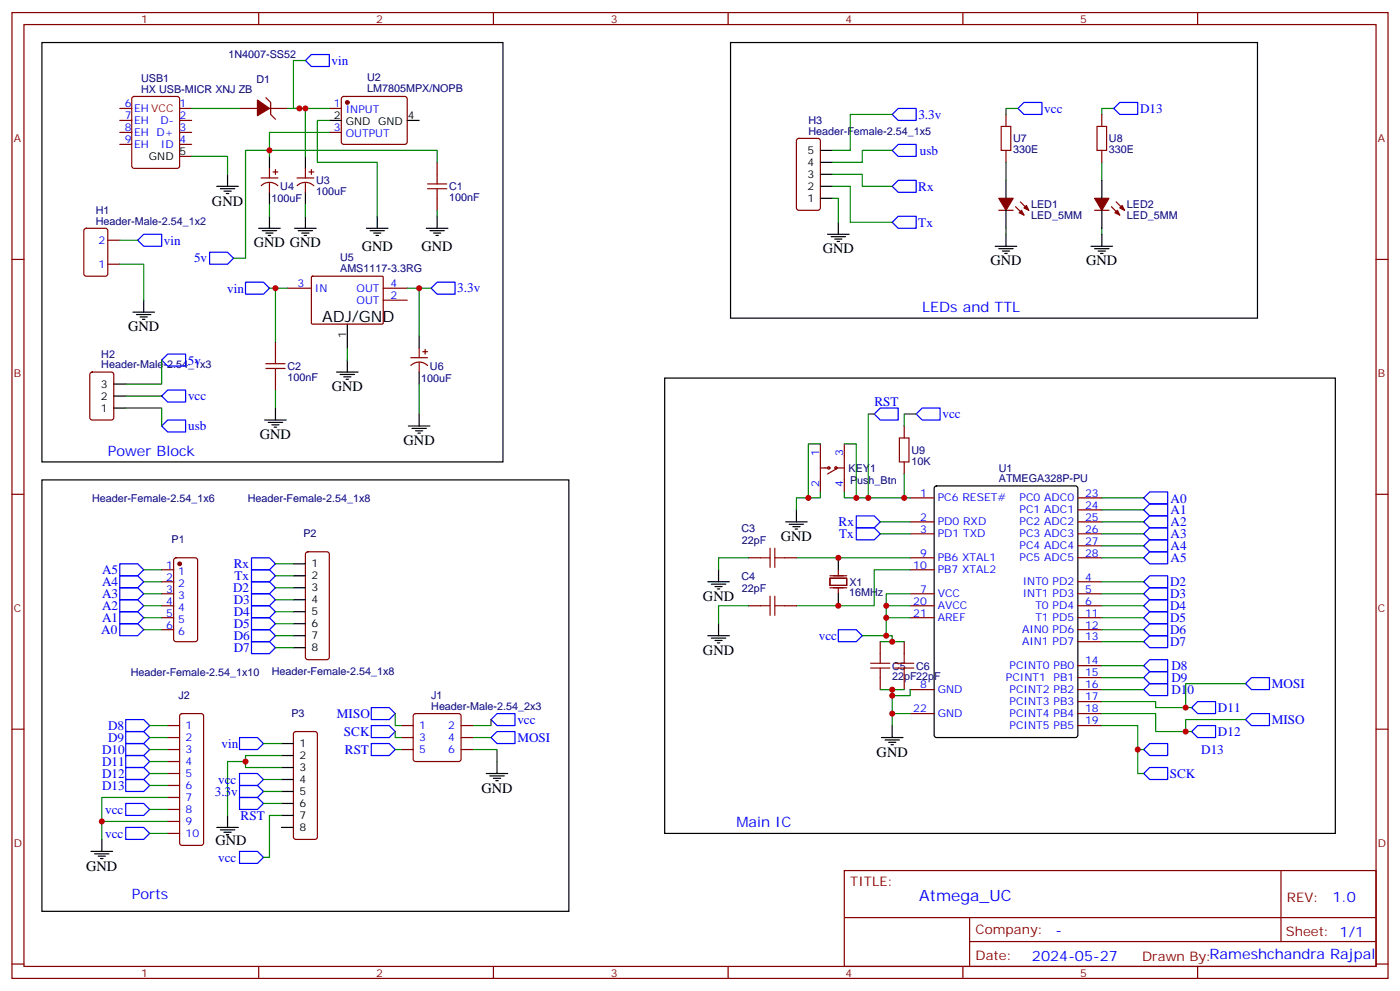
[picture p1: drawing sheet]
<svg xmlns="http://www.w3.org/2000/svg" width="412mm" height="292mm" viewBox="0 0 412 292" stroke-linecap="round" stroke-linejoin="round" font-family="sans-serif">
<g fill="none" stroke="#870000" stroke-width=".35">
<path d="M3.5 3.7h405.4v284.3h-405.4zM7.1 7.2h398.2v277.3h-398.2zM76.2 3.7v3.5M145.3 3.7v3.5M214.5 3.7v3.5M283.6 3.7v3.5M352.8 3.7v3.5M35.3 31.9h3.5M35.3 35.5h3.5M35.3 39h3.5M39 28.6l.5-.2h12.7l.7 .4v20.1l-.4 .6-13 .1-.6-.5-.1-20zM52.9 31.9h3.5"/>
<path d="M52.9 35.5h3.5M52.9 39h3.5M70.6 31.9h5.2M78.3 28.8l1.4 1.4v3.5l1.4 1.4M79.4 31.9h5.3M97 31.9h3.5M97 39h3.5M100.8 28.6l.4-.2h18l.5 .2 .2 .5v13l-.7 .4-18.2-.1-.5-.6v-12.7zM296.3 33.7v3.5M324.6 33.7v3.5M35.3 42.5h3.5M52.9 42.5h3.5"/>
<path d="M52.9 46h3.5M76.9 52.4h4.9M76.9 54.7a3.5 3.5 0 0 1 5 0M79.4 49.6v2.8M79.4 53.8v2.8M80.4 50.6h1.4M81.1 49.9v1.4M87.5 52.4h4.9M87.5 54.7a3.5 3.5 0 0 1 4.9 0M90 49.6v2.8M90 53.8v2.8M91 50.6h1.4"/>
<path d="M91.7 49.9v1.4M128.8 47.8v3.5M128.8 58.4v3.5M234.8 41l.5-.3h5.6l.7 .5 .1 20-.5 .7h-5.9l-.6-.4-.1-20zM296.3 44.3v3.5M300.6 59.4l2.4 2.5M324.6 44.3v3.5M328.8 59.4l2.5 2.5M3.5 76.4h3.6M24.9 67.4l.5-.2h5.6l.7 .4v13l-.4 .7h-5.9l-.7-.4v-13zM31.7 77.8h3.6M31.7 70.7h3.6"/>
<path d="M294.2 61.9h4.2M299.2 60.9l2.4 2.4M322.4 61.9h4.3M327.4 60.9l2.4 2.4M405.3 76.4h3.6M84.7 84.8h7M91.8 81.5l.3-.2 20.6 .1 .2 .3-.1 13.6-.3 .1h-20.6l-.2-.3zM112.9 88.4h7M112.9 84.8h7M26.7 109.7l.5-.2h5.6l.7 .5v12.9l-.4 .7h-5.9l-.7-.4v-13zM81.1 100.7v3.5M81.1 111.3v3.5"/>
<path d="M121 105.3h4.9M121 107.6a3.5 3.5 0 0 1 5 0M123.5 102.5v2.8M123.5 106.7v2.8M124.5 103.5h1.4M125.2 102.8v1.4M241.7 130.7v14.1M241.7 137.8h2.4M246.2 138.1l-2.4 1.4M246.2 137.8h2.5M248.7 130.7v14.1M266.3 125.4v3.5"/>
<path d="M266.3 136v3.5M3.5 145.5h3.6M268.1 146.6h7.1M268.1 153.6h7.1M268.1 157.2h7.1M317.5 146.6h7.1M317.5 153.6h7.1M317.5 157.2h7.1M317.5 150.1h7.1M405.3 145.5h3.6M47.6 171.3h3.6M47.6 174.8h3.6"/>
<path d="M47.6 178.3h3.6M47.6 167.7h3.6M51.4 164.4l.5-.2h5.6l.7 .4v23.6l-.5 .7h-5.8l-.7-.4v-23.6zM90.2 162.7l.5-.2h5.6l.5 .2 .2 .5v30.3l-.2 .5-.5 .2h-5.6l-.5-.2-.2-.5v-30.3zM220.5 178.3h3.5M220.5 164.2h3.5M231.1 178.3h3.5M231.1 164.2h3.5M244.5 170.2h4.9v2.1h-4.9zM244.5 169.5h4.9M244.5 173h4.9M246.9 167.7v1.8"/>
<path d="M246.9 173v1.8M268.1 174.8h7.1M268.1 178.3h7.1M268.1 164.2h7.1M268.1 167.7h7.1M317.5 171.3h7.1M317.5 174.8h7.1M317.5 178.3h7.1M317.5 164.2h7.1M317.5 160.7h7.1M47.6 181.9h3.6M47.6 185.4h3.6"/>
<path d="M259.3 188.9v3.5M259.3 199.5v3.5M266.3 188.9v3.5M266.3 199.5v3.5M268.1 181.9h7.1M317.5 181.9h7.1M317.5 185.4h7.1M317.5 188.9h7.1M317.5 196h7.1M317.5 199.5h7.1M3.5 214.7h3.6M49.4 213.6h3.5"/>
<path d="M49.4 217.1h3.5M53.2 210.3l.4-.2h5.7l.5 .2 .2 .5v37.4l-.3 .5-.4 .2h-5.7l-.5-.2-.2-.5v-37.4zM86.7 215.6l.4-.2h5.7l.5 .2 .2 .5v30.3l-.2 .5-.5 .2h-5.7l-.5-.2-.2-.5v-30.3zM118.2 213.6h3.5M118.2 217.1h3.5M121.9 210.3l.5-.2h12.7l.5 .2 .2 .5v12.7l-.2 .5-.5 .2h-12.7l-.5-.2-.2-.5v-12.7zM135.8 213.6h3.5M135.8 217.1h3.5M268.1 203h7.1M268.1 210.1h7.1M317.5 203h7.1M317.5 206.6h7.1"/>
<path d="M317.5 210.1h7.1M317.5 213.6h7.1M405.3 214.7h3.6M49.4 220.7h3.5M49.4 224.2h3.5M49.4 227.7h3.5M49.4 231.2h3.5M49.4 234.8h3.5M49.4 238.3h3.5M118.2 220.7h3.5M135.8 220.7h3.5M49.4 241.8h3.5"/>
<path d="M49.4 245.4h3.5M248.7 256.3h156.6v28.2h-156.6zM377.3 256.3v20.9M248.7 270.1h156.5M285.6 277.2h119.6M285.6 270.1v14.2M3.5 283.8h3.6M76.2 284.5v3.5M145.3 284.5v3.5M214.5 284.5v3.5M283.6 284.5v3.5M352.8 284.5v3.5"/>
<path d="M405.3 283.8h3.6"/>
<circle cx="244.1" cy="137.8" r=".35"/>
<circle cx="246.2" cy="137.8" r=".35"/>
</g>
<g fill="none" stroke="#000" stroke-width=".35">
<path d="M12.3 12.5h135.9v123.5h-135.9zM215.2 12.5h155.2v81.2h-155.2zM97 35.5h3.5M119.9 35.5h3.6M63.9 54.9h6.3M64.9 55.6h4.2M66 56.3h2.1M66.7 57h.7M67 51.3v3.6M79.4 46v3.6M79.4 56.6v3.5M90 46v3.6"/>
<path d="M90 56.6v3.5M241.7 54.9h3.5M241.7 58.4h3.5M241.7 51.3h3.5M241.7 47.8h3.5M241.7 44.3h3.5M296.3 53.1v5.3M324.6 53.1v5.3M76.2 67.2h6.3M77.3 67.9h4.2M78.3 68.6h2.1M79 69.3h.7"/>
<path d="M79.4 63.7v3.5M86.8 67.2h6.3M87.8 67.9h4.3M88.9 68.6h2.1M89.6 69.3h.7M90 63.7v3.5M107.9 67.2h6.4M109 67.9h4.2M110.1 68.6h2.1M110.8 69.3h.7M111.1 63.7v3.5M125.6 67.2h6.3"/>
<path d="M126.6 67.9h4.3M127.7 68.6h2.1M128.4 69.3h.7M128.8 63.7v3.5M243.8 69h6.3M244.8 69.7h4.3M245.9 70.4h2.1M246.6 71.1h.7M246.9 65.4v3.6M293.2 72.5h6.3M294.2 73.2h4.2M295.3 73.9h2.1"/>
<path d="M296 74.6h.7M296.3 61.9v5.3M296.3 69v3.5M321.4 72.5h6.3M322.4 73.2h4.3M323.5 73.9h2.1M324.2 74.6h.7M324.6 61.9v5.3M324.6 69v3.5M39.2 91.9h6.3M40.2 92.6h4.2M41.3 93.3h2.1"/>
<path d="M42 94h.7M42.3 88.4v3.5M102.3 95.4v7.1M123.5 99v3.5M33.5 113.1h3.5M33.5 116.6h3.5M99.1 109.5h6.4M100.2 110.2h4.2M101.2 110.9h2.2M102 111.7h.7M102.3 106v3.5M123.5 109.5v3.6"/>
<path d="M195.8 111.3h197.5v134.1h-197.5zM33.5 120.1h3.5M78 123.6h6.3M79 124.4h4.3M80.1 125.1h2.1M80.8 125.8h.7M81.1 120.1v3.5M120.3 125.4h6.3M121.4 126.1h4.2M122.4 126.8h2.1M123.1 127.5h.7M123.5 121.9v3.5"/>
<path d="M12.3 141.3h155.3v127h-155.3zM231.4 153.6h6.4M232.5 154.3h4.2M233.5 155h2.2M234.2 155.8h.7M234.6 150.1v3.5M275.4 143.3l.5-.2h40.9l.6 .4 .1 72.9-.5 .7h-41.1l-.7-.4v-72.9zM86.4 166h3.6M86.4 169.5h3.6M86.4 173h3.6M86.4 176.6h3.6M208.5 171.3h6.3"/>
<path d="M209.5 172h4.3M210.6 172.7h2.1M211.3 173.4h.7M211.7 167.7v3.6M246.9 164.2v3.5M246.9 174.8v3.5M86.4 187.1h3.6M86.4 180.1h3.6M86.4 183.6h3.6M86.4 190.7h3.6M208.5 187.1h6.3M209.5 187.9h4.3"/>
<path d="M210.6 188.6h2.1M211.3 189.3h.7M211.7 183.6v3.5M82.9 218.9h3.5M259.6 217.1h6.4M260.7 217.8h4.2M261.8 218.5h2.1M262.5 219.3h.7M262.8 213.6v3.5M82.9 222.4h3.5M82.9 226h3.5M82.9 229.5h3.5"/>
<path d="M82.9 233h3.5M82.9 236.5h3.5M143.2 227.7h6.4M144.3 228.4h4.2M145.3 229.1h2.2M146 229.8h.8M146.4 224.2v3.5M26.8 250.6h6.4M27.9 251.4h4.2M28.9 252.1h2.1M29.6 252.8h.7M30 247.1v3.5"/>
<path d="M63.9 243.6h6.3M64.9 244.3h4.2M66 245h2.1M66.7 245.7h.7M67 240.1v3.5M82.9 240.1h3.5M82.9 243.6h3.5"/>
</g>
<g fill="#870000" stroke="#870000" stroke-width=".35">
<path d="M75.8 29.5l3.6 2.4-3.6 2.1z"/>
<path d="M302.3 60.5l.7 1.4-1.4-.7z"/>
<path d="M300.2 62.6l.7-.7 .7 1.4z"/>
<path d="M294.2 58.4h4.2l-2.1 3.5z"/>
<path d="M329.8 61.2l.8-.7 .7 1.4z"/>
<path d="M328.4 62.6l.7-.7 .7 1.4z"/>
<path d="M322.4 58.4h4.3l-2.1 3.5z"/>
<circle cx="102.3" cy="30.2" r=".53"/>
<circle cx="52.9" cy="166" r=".53"/>
</g>
<g fill="none" stroke="#008700" stroke-width=".35">
<path d="M90 17.8h-3.6v14.1h1.8M56.4 31.9h14.2M84.7 31.9h12.3M90 31.9v14.1M97 35.5h-3.5v12.3h17.6v15.9M97 39h-17.6v7M262.8 33.7h-12.3v10.6h-5.3M299.9 31.9h-3.6v1.8M328.1 31.9h-3.5v1.8M56.4 46h10.6v5.3M128.8 47.8v-3.5h-56.5v31.7h-3.5M245.2 51.3h8.8v3.6h8.8"/>
<path d="M245.2 54.9h5.3v10.5h12.3M245.2 58.4h1.7v7M262.8 44.3h-8.8v3.5h-8.8M296.3 47.8v5.3M324.6 47.8v5.3M35.3 77.8h7v10.6M35.3 70.7h5.3M79.4 60.1v3.6M90 60.1v3.6M128.8 61.9v1.8M296.3 67.2v1.8M324.6 67.2v1.8"/>
<path d="M79.4 84.8h5.3M81.1 84.8v15.9M119.9 84.8h7.1M123.5 84.8v14.2M37 116.6h10.6M47.6 106v7.1h-10.6M81.1 114.8v5.3M102.3 102.5v3.5M123.5 113.1v8.8M37 120.1h10.6v5.3M241.7 130.7h-3.6v15.9M248.7 130.7h3.5v15.9"/>
<path d="M257.5 121.9h-1.7v24.7M266.3 139.5v7.1M269.9 121.9h-3.6v3.5M241.7 144.8v1.8h-7.1v3.5M248.7 144.8v1.8h19.4M259.3 153.6h8.8M259.3 157.2h8.8M324.6 146.6h12.3M324.6 150.1h12.3M324.6 153.6h12.3M324.6 157.2h12.3M42.3 171.3h5.3"/>
<path d="M42.3 174.8h5.3M42.3 178.3h5.3M42.3 167.7h5.3M81.1 166h5.3M81.1 169.5h5.3M81.1 173h5.3M81.1 176.6h5.3M220.5 164.2h-8.8v3.5M220.5 178.3h-8.8v5.3M234.6 164.2h33.5M261.1 178.3h7M268.1 167.7h-10.6v10.6h-22.9"/>
<path d="M268.1 174.8h-7v12.3h-7.1M324.6 160.7h12.3M324.6 164.2h12.3M324.6 171.3h12.3M324.6 174.8h12.3M324.6 178.3h12.3M42.3 181.9h5.3M42.3 185.4h5.3M81.1 180.1h5.3M81.1 183.6h5.3M81.1 187.1h5.3M81.1 190.7h5.3"/>
<path d="M259.3 188.9h7M261.1 187.1h1.7v1.8M261.1 181.9h7M324.6 181.9h12.3M324.6 185.4h12.3M324.6 188.9h12.3M324.6 196h12.3M324.6 199.5h12.3M44.1 217.1h5.3M44.1 213.6h5.3M77.6 218.9h5.3M116.4 210.1v3.5h1.8"/>
<path d="M116.4 215.4v1.7h1.8M139.3 217.1h5.3M144.6 211.8v1.8h-5.3M259.3 203h7M262.8 203v1.8h5.3v-1.8M262.8 204.8v5.3h5.3M262.8 210.1v3.5M324.6 206.6h15.8v1.7h10.6M324.6 210.1h15.8v5.3h10.6M324.6 213.6h10.5v7.1h1.8M324.6 203h12.3M366.9 201.3h-17.7v7"/>
<path d="M366.9 211.8h-17.7v3.6M44.1 220.7h5.3M44.1 224.2h5.3M44.1 227.7h5.3M44.1 231.2h5.3M44.1 238.3h5.3M49.4 234.8h-19.4v7h19.4M72.3 224.2h-5.3v15.9M77.6 229.5h5.3M77.6 233h5.3M77.6 236.5h5.3M82.9 222.4h-10.6v3.6h10.6"/>
<path d="M116.4 220.7h1.8M139.3 220.7h7.1v3.5M335.1 220.7v7h1.8M30 241.8v5.3M44.1 245.4h5.3M82.9 240.1h-3.5v12.3h-1.8"/>
</g>
<g fill="none" stroke="#a10000" stroke-width=".35">
<path d="M294.9 37.2h2.8v7.1h-2.8zM323.1 37.2h2.9v7.1h-2.9zM125.9 55.6h5.7M125.9 54.2h5.7M128.8 51.3v2.9M128.8 55.6v2.8M78.3 108.5h5.7M78.3 107.1h5.7M81.1 104.2v2.9M81.1 108.5v2.8M264.9 128.9h2.9v7.1h-2.9zM224 164.2h2.8"/>
<path d="M224 178.3h2.8M226.8 161.4v5.6M226.8 175.5v5.7M228.2 161.4v5.6M228.2 175.5v5.7M228.2 164.2h2.9M228.2 178.3h2.9M256.5 195.3h5.6M256.5 196.7h5.6M259.3 192.4v2.9M259.3 196.7v2.8M263.5 195.3h5.7"/>
<path d="M263.5 196.7h5.7M266.3 192.4v2.9M266.3 196.7v2.8"/>
</g>
<g fill="none" stroke="#00f" stroke-width=".35">
<path d="M91.7 16.1h5.3v3.5h-5.3l-1.7-1.8zM262.8 33.7l1.8-1.8h5.3v3.6h-5.3zM299.9 31.9l1.7-1.7h5.3v3.5h-5.3zM328.1 31.9l1.7-1.7h5.3v3.5h-5.3zM262.8 44.3l1.8-1.8h5.3v3.5h-5.3zM262.8 54.9l1.8-1.8h5.3v3.5h-5.3zM40.6 70.7l1.7-1.7h5.3v3.5h-5.3zM61.7 74.3h5.3l1.8 1.7-1.8 1.8h-5.3zM262.8 65.4l1.8-1.7h5.3v3.5h-5.3zM72.3 83.1h5.3l1.8 1.7-1.8 1.8h-5.3zM127 84.8l1.8-1.7h5.3v3.5h-5.3zM47.6 106l1.8-1.8h5.3v3.6h-5.3z"/>
<path d="M47.6 116.6l1.8-1.8h5.3v3.6h-5.3zM47.6 125.4l1.8-1.8h5.3v3.6h-5.3zM259.3 120.1h5.3v3.5h-5.3l-1.8-1.7zM269.9 121.9l1.7-1.8h5.3v3.5h-5.3zM252.2 151.9h5.3l1.8 1.7-1.8 1.8h-5.3zM252.2 155.4h5.3l1.8 1.8-1.8 1.7h-5.3zM336.9 150.1l1.8-1.8h5.3v3.6h-5.3zM336.9 157.2l1.8-1.8h5.3v3.5h-5.3zM338.7 144.8h5.3v3.5h-5.3l-1.8-1.7zM338.7 151.9h5.3v3.5h-5.3l-1.8-1.8zM338.7 158.9h5.3v3.6h-5.3l-1.8-1.8zM35.3 176.6h5.3l1.7 1.7-1.7 1.8h-5.3z"/>
<path d="M35.3 173h5.3l1.7 1.8-1.7 1.8h-5.3zM35.3 169.5h5.3l1.7 1.8-1.7 1.7h-5.3zM35.3 166h5.3l1.7 1.7-1.7 1.8h-5.3zM74.1 164.2h5.3l1.7 1.8-1.7 1.7h-5.3zM74.1 167.7h5.3l1.7 1.8-1.7 1.8h-5.3zM74.1 171.3h5.3l1.7 1.7-1.7 1.8h-5.3zM74.1 174.8h5.3l1.7 1.8-1.7 1.7h-5.3zM74.1 178.3h5.3l1.7 1.8-1.7 1.8h-5.3zM336.9 174.8l1.8-1.8h5.3v3.6h-5.3zM338.7 162.5h5.3v3.5h-5.3l-1.8-1.8zM338.7 169.5h5.3v3.5h-5.3l-1.8-1.7zM338.7 176.6h5.3v3.5h-5.3l-1.8-1.8z"/>
<path d="M35.3 183.6h5.3l1.7 1.8-1.7 1.7h-5.3zM35.3 180.1h5.3l1.7 1.8-1.7 1.7h-5.3zM74.1 181.9h5.3l1.7 1.7-1.7 1.8h-5.3zM74.1 185.4h5.3l1.7 1.7-1.7 1.8h-5.3zM74.1 188.9h5.3l1.7 1.8-1.7 1.7h-5.3zM246.9 185.4h5.3l1.8 1.7-1.8 1.8h-5.3zM336.9 181.9l1.8-1.8h5.3v3.5h-5.3zM336.9 185.4l1.8-1.8h5.3v3.5h-5.3zM336.9 188.9l1.8-1.8h5.3v3.6h-5.3zM338.7 194.2h5.3v3.5h-5.3l-1.8-1.7zM338.7 197.7h5.3v3.6h-5.3l-1.8-1.8zM37 211.8h5.3l1.8 1.8-1.8 1.8h-5.3z"/>
<path d="M37 215.4h5.3l1.8 1.7-1.8 1.8h-5.3zM37 218.9h5.3l1.8 1.8-1.8 1.7h-5.3zM70.6 217.1h5.2l1.8 1.8-1.8 1.8h-5.2zM109.4 208.3h5.3l1.7 1.8-1.7 1.7h-5.3zM109.4 213.6h5.3l1.7 1.8-1.7 1.7h-5.3zM109.4 218.9h5.3l1.7 1.8-1.7 1.7h-5.3zM144.6 217.1l1.8-1.7h5.3v3.5h-5.3zM146.4 210.1h5.3v3.5h-5.3l-1.8-1.8zM336.9 203l1.8-1.7h5.3v3.5h-5.3zM351 208.3l1.8-1.7h5.3v3.5h-5.3zM351 215.4l1.8-1.8h5.3v3.5h-5.3zM366.9 201.3l1.8-1.8h5.2v3.5h-5.2z"/>
<path d="M366.9 211.8l1.8-1.7h5.2v3.5h-5.2zM37 222.4h5.3l1.8 1.8-1.8 1.8h-5.3zM37 226h5.3l1.8 1.7-1.8 1.8h-5.3zM37 229.5h5.3l1.8 1.7-1.8 1.8h-5.3zM37 236.5h5.3l1.8 1.8-1.8 1.8h-5.3zM70.6 227.7h5.2l1.8 1.8-1.8 1.7h-5.2zM70.6 231.2h5.2l1.8 1.8-1.8 1.8h-5.2zM70.6 234.8h5.2l1.8 1.7-1.8 1.8h-5.2zM336.9 220.7l1.8-1.8h5.3v3.5h-5.3zM338.7 226h5.3v3.5h-5.3l-1.8-1.8zM37 243.6h5.3l1.8 1.8-1.8 1.7h-5.3zM70.6 250.6h5.2l1.8 1.8-1.8 1.8h-5.2z"/>
</g>
<g fill="#c00">
<circle cx="90" cy="31.9" r=".88"/>
<circle cx="79.4" cy="44.3" r=".88"/>
<circle cx="88.2" cy="31.9" r=".88"/>
<circle cx="123.5" cy="84.8" r=".88"/>
<circle cx="81.1" cy="84.8" r=".88"/>
<circle cx="349.3" cy="208.3" r=".88"/>
<circle cx="349.3" cy="215.4" r=".88"/>
<circle cx="335.1" cy="220.7" r=".88"/>
<circle cx="252.2" cy="146.6" r=".88"/>
<circle cx="238.1" cy="146.6" r=".88"/>
<circle cx="266.3" cy="146.6" r=".88"/>
<circle cx="255.8" cy="146.6" r=".88"/>
<circle cx="246.9" cy="164.2" r=".88"/>
<circle cx="246.9" cy="178.3" r=".88"/>
<circle cx="261.1" cy="178.3" r=".88"/>
<circle cx="261.1" cy="181.9" r=".88"/>
<circle cx="261.1" cy="187.1" r=".88"/>
<circle cx="262.8" cy="188.9" r=".88"/>
<circle cx="262.8" cy="203" r=".88"/>
<circle cx="262.8" cy="204.8" r=".88"/>
<circle cx="262.8" cy="210.1" r=".88"/>
<circle cx="30" cy="241.8" r=".88"/>
<circle cx="72.3" cy="224.2" r=".88"/>
</g>
<text font-size="4.6" x="94.9" y="94.7">ADJ/GND</text>
<text font-size="4.6" fill="#00f" x="270.8" y="265.3">Atmega_UC</text>
<g font-size="4.2">
<text x="62.4" y="60.5">GND</text>
<text x="74.8" y="72.8">GND GND</text>
<text x="106.5" y="73.9">GND</text>
<text x="124.2" y="73.9">GND</text>
<text x="242.4" y="74.6">GND</text>
<text x="291.7" y="78.1">GND</text>
<text x="320" y="78.1">GND</text>
<text x="37.7" y="97.5">GND</text>
<text x="97.7" y="115.2">GND</text>
<text x="76.6" y="129.3">GND</text>
<text x="118.9" y="131.1">GND</text>
<text x="230" y="159.3">GND</text>
<text x="207.1" y="176.9">GND</text>
<text x="207.1" y="192.8">GND</text>
<text x="258.2" y="222.8">GND</text>
<text x="141.8" y="233.4">GND</text>
<text x="63.5" y="248.9">GND</text>
<text x="25.4" y="256.3">GND</text>
</g>
<g font-size="4.2" fill="#00f">
<text x="271.6" y="91.9">LEDs and TTL</text>
<text x="31.7" y="134.2">Power Block</text>
<text x="217" y="243.6">Main IC</text>
<text x="38.8" y="264.8">Ports</text>
<text x="392.5" y="265.6">1.0</text>
<text x="310.9" y="275.1">-</text>
<text x="304" y="282.9">2024-05-27</text>
</g>
<g font-size="3.9" fill="#00f">
<text x="97.7" y="19.1">vin</text>
<text x="270.5" y="34.9">3.3v</text>
<text x="307.6" y="33.2">vcc</text>
<text x="335.8" y="33.2">D13</text>
<text x="271" y="45.5">usb</text>
<text x="270.5" y="56.2">Rx</text>
<text x="48.3" y="72">vin</text>
<text x="270.5" y="66.8">Tx</text>
<text x="57.1" y="77.3">5v</text>
<text x="66.9" y="86.2">vin</text>
<text x="134.7" y="86.1">3.3v</text>
<text x="55.4" y="107.3">5v</text>
<text x="55.4" y="117.9">vcc</text>
<text x="257.6" y="119.6">RST</text>
<text x="277.6" y="123.2">vcc</text>
<text x="55.5" y="126.7">usb</text>
<text x="344.8" y="147.9">A0</text>
<text x="247" y="154.9">Rx</text>
<text x="344.8" y="151.5">A1</text>
<text x="344.8" y="155">A2</text>
<text x="247.2" y="158.4">Tx</text>
<text x="344.8" y="158.5">A3</text>
<text x="68.9" y="167.2">Rx</text>
<text x="344.8" y="162">A4</text>
<text x="344.8" y="165.6">A5</text>
<text x="30.1" y="172.5">A4</text>
<text x="30.1" y="169">A5</text>
<text x="69.1" y="170.7">Tx</text>
<text x="344.7" y="172.6">D2</text>
<text x="30.1" y="179.6">A2</text>
<text x="30.1" y="176.1">A3</text>
<text x="68.6" y="174.3">D2</text>
<text x="68.9" y="177.8">D3</text>
<text x="344.7" y="176.2">D3</text>
<text x="344.7" y="179.7">D4</text>
<text x="30.1" y="183.1">A1</text>
<text x="68.9" y="181.4">D4</text>
<text x="68.9" y="184.9">D5</text>
<text x="344.7" y="183.2">D5</text>
<text x="29.8" y="186.6">A0</text>
<text x="68.9" y="188.4">D6</text>
<text x="68.9" y="191.9">D7</text>
<text x="241.2" y="188.3">vcc</text>
<text x="344.7" y="186.7">D6</text>
<text x="344.7" y="190.3">D7</text>
<text x="345" y="197.2">D8</text>
<text x="345" y="200.7">D9</text>
<text x="374.6" y="202.6">MOSI</text>
<text x="345" y="204.3">D10</text>
<text x="358.8" y="209.6">D11</text>
<text x="31.8" y="214.9">D8</text>
<text x="99.2" y="211.2">MISO</text>
<text x="152.4" y="213.2">vcc</text>
<text x="374.6" y="213.2">MISO</text>
<text x="30.1" y="221.9">D10</text>
<text x="31.8" y="218.4">D9</text>
<text x="65.2" y="220.2">vin</text>
<text x="101.3" y="216.5">SCK</text>
<text x="101.6" y="221.9">RST</text>
<text x="152.4" y="218.4">MOSI</text>
<text x="353.8" y="222">D13</text>
<text x="358.8" y="216.7">D12</text>
<text x="30.1" y="225.5">D11</text>
<text x="30.1" y="229">D12</text>
<text x="30.1" y="232.5">D13</text>
<text x="64.2" y="230.8">vcc</text>
<text x="344.6" y="229">SCK</text>
<text x="31" y="239.6">vcc</text>
<text x="63.3" y="234.3">3.3v</text>
<text x="70.9" y="241.3">RST</text>
<text x="31" y="246.6">vcc</text>
<text x="64.2" y="253.8">vcc</text>
</g>
<g font-size="3.9" fill="#800">
<text x="250.5" y="260.9">TITLE:</text>
<text x="379.1" y="265.6">REV:</text>
<text x="287.4" y="275.1">Company:</text>
<text x="378.7" y="275.7">Sheet: 1/1</text>
<text x="287.4" y="282.8">Date:</text>
<text x="336.4" y="282.8">Drawn By:Rameshchandra Rajpal</text>
</g>
<g font-size="3.2" fill="#800">
<text x="41.6" y="6.7">1</text>
<text x="110.8" y="6.7">2</text>
<text x="179.9" y="6.7">3</text>
<text x="249.1" y="6.7">4</text>
<text x="318.2" y="6.7">5</text>
<text x="4.1" y="41.8">A</text>
<text x="405.9" y="41.8">A</text>
<text x="4.1" y="110.9">B</text>
<text x="405.9" y="110.9">B</text>
<text x="4.1" y="180.1">C</text>
<text x="405.9" y="180.1">C</text>
<text x="4.1" y="249.2">D</text>
<text x="405.9" y="249.2">D</text>
<text x="41.6" y="287.5">1</text>
<text x="110.8" y="287.5">2</text>
<text x="179.9" y="287.5">3</text>
<text x="249.1" y="287.5">4</text>
<text x="318.2" y="287.5">5</text>
</g>
<g font-size="3.2" fill="#000080">
<text x="67.3" y="17.2">1N4007-SS52</text>
<text x="108.1" y="24">U2</text>
<text x="41.6" y="27.3">HX USB-MICR XNJ ZB</text>
<text x="41.6" y="24.2">USB1</text>
<text x="75.5" y="24.5">D1</text>
<text x="108.1" y="27.2">LM7805MPX/NOPB</text>
<text x="238.1" y="39.7">Header-Female-2.54_1x5</text>
<text x="238.1" y="36.5">H3</text>
<text x="298.4" y="41.9">U7</text>
<text x="326.7" y="41.9">U8</text>
<text x="298.4" y="45.1">330E</text>
<text x="326.7" y="45.1">330E</text>
<text x="80" y="59.5">100uF</text>
<text x="82.6" y="56">U4</text>
<text x="93.1" y="57.4">100uF</text>
<text x="93.1" y="54.3">U3</text>
<text x="132.3" y="59.2">100nF</text>
<text x="132.3" y="56">C1</text>
<text x="28.2" y="63">H1</text>
<text x="303.7" y="64.5">LED_5MM</text>
<text x="303.7" y="61.3">LED1</text>
<text x="332" y="64.5">LED_5MM</text>
<text x="332" y="61.3">LED2</text>
<text x="28.2" y="66.1">Header-Male-2.54_1x2</text>
<text x="100.2" y="76.9">U5</text>
<text x="100.2" y="80.2">AMS1117-3.3RG</text>
<text x="29.8" y="105.3">H2</text>
<text x="29.8" y="108.5">Header-Male-2.54_1x3</text>
<text x="84.7" y="112.1">100nF</text>
<text x="84.7" y="108.9">C2</text>
<text x="124.1" y="112.4">100uF</text>
<text x="126.7" y="108.9">U6</text>
<text x="268.5" y="136.8">10K</text>
<text x="268.5" y="133.6">U9</text>
<text x="249.9" y="139.1">KEY1</text>
<text x="250.4" y="142.4">Push_Btn</text>
<text x="294.2" y="142">ATMEGA328P-PU</text>
<text x="294.2" y="138.8">U1</text>
<text x="27.1" y="147.7">Header-Female-2.54_1x6</text>
<text x="73" y="147.7">Header-Female-2.54_1x8</text>
<text x="50.5" y="160">P1</text>
<text x="89.4" y="158.2">P2</text>
<text x="218.4" y="156.5">C3</text>
<text x="218.5" y="160">22pF</text>
<text x="218.4" y="170.6">C4</text>
<text x="250.2" y="172.4">X1</text>
<text x="218.5" y="174.2">22pF</text>
<text x="250.1" y="175.6">16MHz</text>
<text x="262.8" y="197.1">C5</text>
<text x="269.9" y="197.1">C6</text>
<text x="38.5" y="198.9">Header-Female-2.54_1x10</text>
<text x="80" y="198.9">Header-Female-2.54_1x8</text>
<text x="262.8" y="200.3">22pF22pF</text>
<text x="52.6" y="205.8">J2</text>
<text x="127" y="209">Header-Male-2.54_2x3</text>
<text x="127" y="205.8">J1</text>
<text x="85.8" y="211.1">P3</text>
</g>
<g font-size="3.2" fill="#00f">
<text x="36.8" y="31.6">6</text>
<text x="36.8" y="35.1">7</text>
<text x="39.5" y="33">EH VCC</text>
<text x="52.9" y="31.6">1</text>
<text x="52.9" y="35.1">2</text>
<text x="98.4" y="31.6">1</text>
<text x="101.8" y="33.3">INPUT</text>
<text x="36.8" y="38.6">8</text>
<text x="39.5" y="36.5">EH</text>
<text x="39.5" y="40">EH D+</text>
<text x="47.3" y="36.5">D-</text>
<text x="52.9" y="38.6">3</text>
<text x="98.4" y="38.6">3</text>
<text x="101.8" y="40.4">OUTPUT</text>
<text x="36.8" y="42.2">9</text>
<text x="39.5" y="43.6">EH</text>
<text x="47.4" y="43.6">ID</text>
<text x="52.9" y="42.2">4</text>
<text x="29" y="71.8">2</text>
<text x="29" y="78.8">1</text>
<text x="87.6" y="84.5">3</text>
<text x="92.8" y="85.9">IN</text>
<text x="105.1" y="89.4">OUT</text>
<text x="105.1" y="85.9">OUT</text>
<text x="115" y="88">2</text>
<text x="115" y="84.5">4</text>
<text x="241.3" y="134.2" transform="rotate(-90 241.3 134.2)">1</text>
<text x="248.4" y="134.2" transform="rotate(-90 248.4 134.2)">3</text>
<text x="241.3" y="143.3" transform="rotate(-90 241.3 143.3)">2</text>
<text x="248.4" y="143.3" transform="rotate(-90 248.4 143.3)">4</text>
<text x="271" y="146.2">1</text>
<text x="276.2" y="147.6">PC6 RESET#</text>
<text x="300.3" y="147.6">PC0 ADC0</text>
<text x="319.6" y="146.2">23</text>
<text x="319.6" y="149.8">24</text>
<text x="271" y="153.3">2</text>
<text x="276.2" y="154.7">PD0 RXD</text>
<text x="300.3" y="151.2">PC1 ADC1</text>
<text x="300.3" y="154.7">PC2 ADC2</text>
<text x="319.6" y="153.3">25</text>
<text x="271" y="156.8">3</text>
<text x="276.2" y="158.2">PD1 TXD</text>
<text x="300.3" y="158.2">PC3 ADC3</text>
<text x="300.3" y="161.7">PC4 ADC4</text>
<text x="319.6" y="156.8">26</text>
<text x="319.6" y="160.3">27</text>
<text x="49" y="167.4">1</text>
<text x="269" y="167.4">10</text>
<text x="271" y="163.9">9</text>
<text x="276.2" y="165.3">PB6 XTAL1</text>
<text x="300.3" y="165.3">PC5 ADC5</text>
<text x="319.6" y="163.9">28</text>
<text x="49" y="170.9">2</text>
<text x="52.5" y="169.2">1</text>
<text x="52.5" y="172.7">2</text>
<text x="276.2" y="168.8">PB7 XTAL2</text>
<text x="301.3" y="172.3">INT0 PD2</text>
<text x="319.6" y="170.9">4</text>
<text x="49" y="174.4">3</text>
<text x="49" y="178">4</text>
<text x="52.5" y="176.2">3</text>
<text x="52.5" y="179.7">4</text>
<text x="269" y="178">20</text>
<text x="271" y="174.4">7</text>
<text x="276.2" y="175.9">VCC</text>
<text x="276.2" y="179.4">AVCC</text>
<text x="301.3" y="175.9">INT1 PD3</text>
<text x="305" y="179.4">T0 PD4</text>
<text x="319.6" y="174.4">5</text>
<text x="319.6" y="178">6</text>
<text x="49" y="181.5">5</text>
<text x="49" y="185">6</text>
<text x="52.5" y="183.3">5</text>
<text x="269" y="181.5">21</text>
<text x="276.2" y="182.9">AREF</text>
<text x="305" y="182.9">T1 PD5</text>
<text x="319.6" y="181.5">11</text>
<text x="319.6" y="185">12</text>
<text x="52.5" y="186.8">6</text>
<text x="301.1" y="186.4">AIN0 PD6</text>
<text x="301.1" y="190">AIN1 PD7</text>
<text x="319.6" y="188.6">13</text>
<text x="297.4" y="197">PCINT0 PB0</text>
<text x="319.6" y="195.6">14</text>
<text x="271" y="202.7">8</text>
<text x="296.3" y="200.6">PCINT1</text>
<text x="310.3" y="200.6">PB1</text>
<text x="319.6" y="199.1">15</text>
<text x="319.6" y="202.7">16</text>
<text x="269" y="209.7">22</text>
<text x="276.2" y="204.1">GND</text>
<text x="297.4" y="204.1">PCINT2 PB2</text>
<text x="297.4" y="207.6">PCINT3 PB3</text>
<text x="319.6" y="206.2">17</text>
<text x="319.6" y="209.7">18</text>
<text x="54.7" y="214.7">1</text>
<text x="123.5" y="214.7">1</text>
<text x="132" y="214.7">2</text>
<text x="276.2" y="211.1">GND</text>
<text x="297.4" y="211.1">PCINT4 PB4</text>
<text x="297.4" y="214.7">PCINT5 PB5</text>
<text x="319.6" y="213.3">19</text>
<text x="54.7" y="218.2">2</text>
<text x="54.7" y="221.7">3</text>
<text x="123.5" y="218.2">3</text>
<text x="123.5" y="221.7">5</text>
<text x="132" y="218.2">4</text>
<text x="132" y="221.7">6</text>
<text x="54.7" y="225.2">4</text>
<text x="54.7" y="228.8">5</text>
<text x="54.7" y="232.3">6</text>
<text x="54.7" y="235.8">7</text>
<text x="54.7" y="239.4">8</text>
<text x="54.7" y="242.9">9</text>
<text x="54.7" y="246.4">10</text>
</g>
<g font-size="3.2">
<text x="98.4" y="35.1">2</text>
<text x="120.1" y="35.1">4</text>
<text x="101.8" y="36.9">GND</text>
<text x="111.4" y="36.9">GND</text>
<text x="43.9" y="47.1">GND</text>
<text x="52.9" y="45.7">5</text>
<text x="237.9" y="45.3">5</text>
<text x="237.9" y="52.4">3</text>
<text x="237.9" y="48.9">4</text>
<text x="237.9" y="59.4">1</text>
<text x="237.9" y="55.9">2</text>
<text x="102" y="99.6" transform="rotate(-90 102 99.6)">1</text>
<text x="29.7" y="114.1">3</text>
<text x="29.7" y="117.7">2</text>
<text x="29.7" y="121.2">1</text>
<text x="91.7" y="167">1</text>
<text x="91.7" y="170.6">2</text>
<text x="91.7" y="174.1">3</text>
<text x="91.7" y="177.6">4</text>
<text x="91.7" y="181.2">5</text>
<text x="91.7" y="184.7">6</text>
<text x="91.7" y="188.2">7</text>
<text x="91.7" y="191.7">8</text>
<text x="88.2" y="220">1</text>
<text x="88.2" y="223.5">2</text>
<text x="88.2" y="227">3</text>
<text x="88.2" y="230.5">4</text>
<text x="88.2" y="234.1">5</text>
<text x="88.2" y="237.6">6</text>
<text x="88.2" y="241.1">7</text>
<text x="88.2" y="244.7">8</text>
</g>
</svg>
